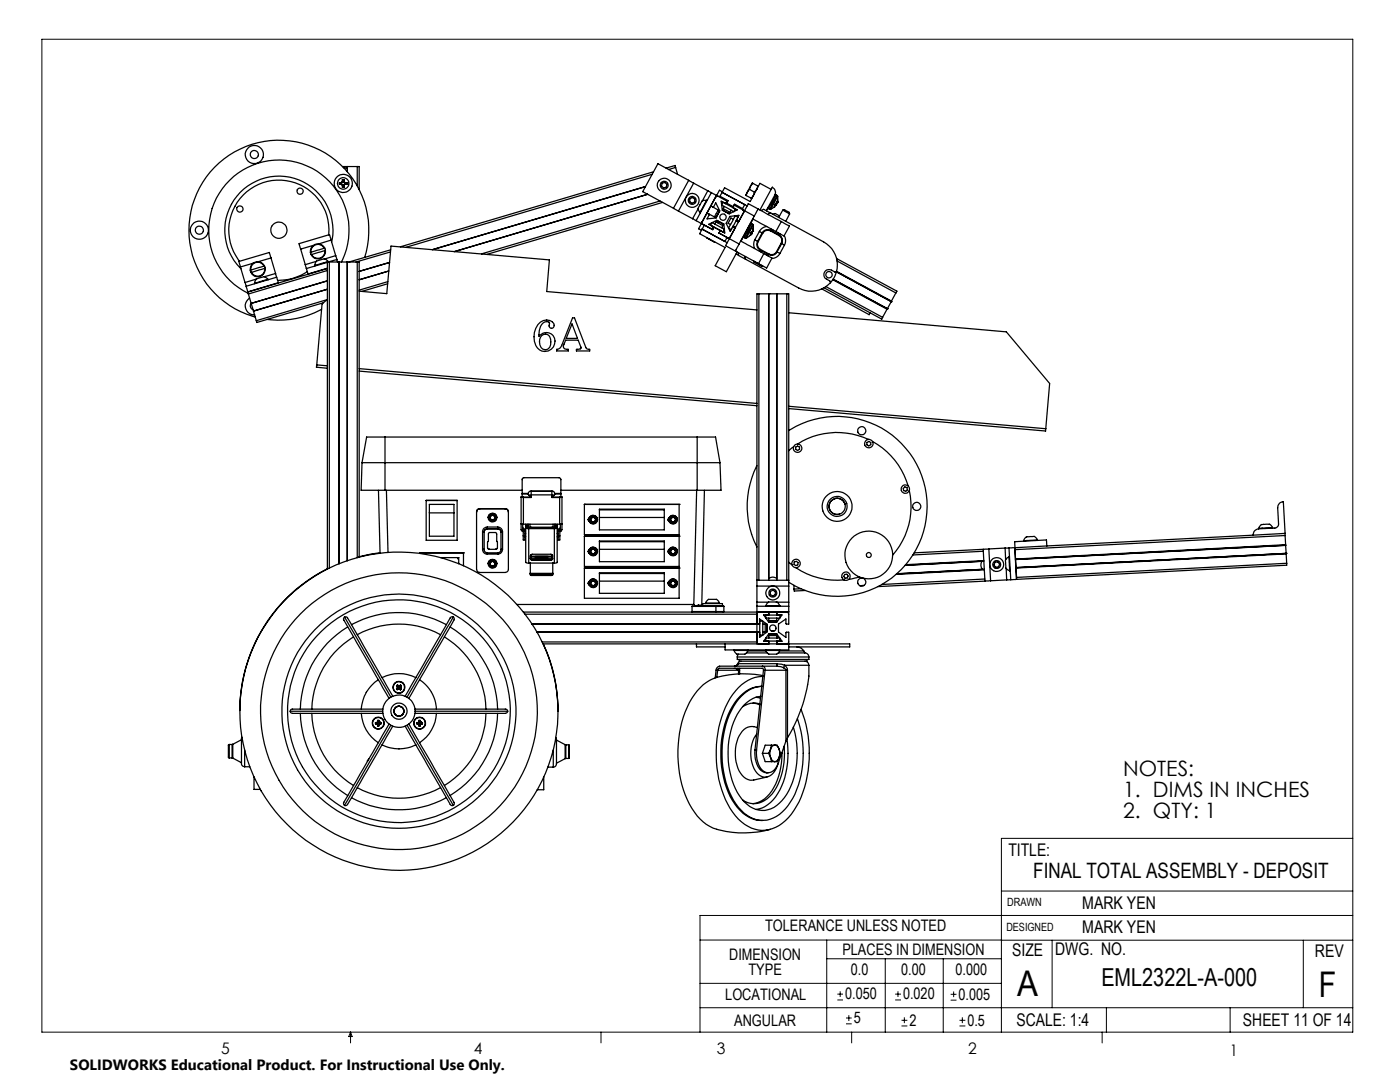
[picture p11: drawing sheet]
<svg xmlns="http://www.w3.org/2000/svg" width="279mm" height="216mm" viewBox="0 0 279 216" stroke-linecap="round" stroke-linejoin="round" font-family="sans-serif">
<g fill="none" stroke="#000" stroke-width=".2">
<path d="M8.4 7.8h261.6v198.2h-261.6zM199.8 177.8h70.2M270 167.3h-70.2v38.7M139.7 187.6h60.2M139.7 196.2h60.1M165 187.6v18.4M165 191.3h34.8M167.1 199.5h1.1M167.1 198.4h1.1M167.7 197.8v1.1M176.7 191.3v14.7M178.6 199.5h1.2"/>
<path d="M178.6 198.4h1.2M179.2 197.8v1.1M188.2 191.3v14.7M189.7 199.6h1.2M189.7 198.4h1.2M190.3 197.8v1.2M199.8 187.6h70.2M210 187.6v13.5M260.1 187.6v13.5M270 182.7h-130.3v23.3M70 206v2.1M70 206l.3 .8h-.7z"/>
<path d="M119.9 206v2.1M139.7 201.1h130.3M168.8 204.3h1.2M168.8 203.1h1.2M169.4 202.6v1.1M170 206v2.1M179.9 204.7h1.2M179.9 203.6h1.2M180.5 203v1.2M191.5 204.7h1.2M191.5 203.6h1.2M192.1 203v1.2"/>
<path d="M220 206v2.1M220.8 201.1v4.9M245.5 201.1v4.9"/>
</g>
<g fill="none" stroke="#000" stroke-width=".25">
<path d="M67.8 36.4v.4M67.8 36.8h.1M67.8 36.4h.1M67.8 36.4h.3M67.8 36.8h.3M67.8 36.4l.3 .1M68.1 36.7l.2 .1M68.1 36.8h.2M68.1 36.4v.1M68.1 36.7v.1M68.1 36.7l-.3 .1M68.3 36.4h-.2"/>
<path d="M68.3 36.8v.2M68.3 36.4h.1M68.3 36.8h.1M68.3 36.8l.1 .2M68.3 36.4l-.2 .1M68.3 35.8h.4v.4M68.3 35.8l.4 .1-.1 .3M68.3 35.8v.4M68.3 37h.1M68.3 36.2v.2M68.3 36.2h.1M68.4 36.2l-.1 .2"/>
<path d="M68.4 37l-.1 .4M68.4 33.2h2.9M68.5 33.4l.8 .3M68.6 37l.1 .3-.4 .1M68.6 37h.1M68.6 36.2h.1M68.6 36.2l.1 .2M68.7 37v.4h-.4M68.7 36.2l.1 .2M68.7 36.8l-.1 .2M68.7 36.4l.2 .1M68.7 36.8h.1"/>
<path d="M68.8 36.8l-.1 .2M68.8 36.4h.2M68.8 36.4h-.1M68.9 36.7l.1 .1M68.9 36.7l.4 .1M68.9 36.7l-.2 .1M69 36.4h.3M69 36.8h.3M69 36.8h-.2M69 36.4l-.1 .1M69.3 36.4v.4M69.3 36.8h.1"/>
<path d="M69.3 36.4h.1M69.3 36.4l-.4 .1M69.3 33.2v1.1M71.3 33.2h.4v4.6M71.3 33.2v3.9M128.8 37.2l-42.5 12.6M128.8 37.3l-42.4 12.5M129.3 38.8l-38.6 11.4M130.1 34.8l-49.1 14.6M130.4 34.3l-50.5 14.9M132.2 36.5l.5-.1 .4 .4-.1 .6-.6 .1-.4-.4zM134.8 33.4l-.1-.4-1.8 .5"/>
<path d="M134.8 33.4l.4 1.4M134.8 33.4l-1.4 .4M137.4 36l1 .5M137.4 36l-6.1-3.3-3 5.5 6.1 3.4M137.4 36l-3 5.6M137.7 39.7l.5-.3 .4 .3v.6l-.5 .3-.4-.3zM138.4 36.5l-3 5.6M138.4 36.5l2.9 1.6M141 40h-.2a.95 .95 0 0 0-1.1 .9 1.09 1.09 0 0 0 0 1.5M141 40l-1.3 2.4M141 40h.1M141.3 38.1l.7 .4"/>
<path d="M141.3 38.1l-1.1 2M142 38.5l1 .5M142 38.5l-3.1 5.5M143 39l-3.1 5.6M143 39h.1M143 39l-.2 .4 .3-.2h.3M143 39l.4 .2M143.4 39.2l1.7 .9M144.1 38.4l-.4 .8 1.6 .8-.3 .5 1.3 .7M144.1 38.4l5 2.7M144.2 38.3l-.6-.3-.6 1M148.9 39l1 .5"/>
<path d="M149.2 38.3l-.3 .7M149.2 38.3l-.4 .6 .1 .1M149.6 37.8l-.4 .5M149.6 37.8l1 .5M149.8 37.1l-.6 1.2M149.8 37.1l-.2 .7M149.9 39.5l.1 .1M150.2 36.6l-.4 .5M150.2 36.6l-.1-.1-.3 .6M150.2 36.6l1 .5M150.6 38.3l-.2 .7-.5 .5M151.2 37.1l-.1 .6-.5 .6"/>
<path d="M151.2 37.1l.1 .1M153.9 37.8l-2.2-1.2-2 3.6-5.1-2.7-.5 .9M154.9 38.9l-.3 .1M154.9 38.9l-1.5 2.7M154.9 38.9l.2 .1M155.1 39l.1 .2M155.1 39l-1.5 2.8M155.2 39.2v.7M155.2 39.9l-.1 .4M155.2 39.9h.1M155.2 39.2l-1.4 2.6M48 53.3l.9 3.1"/>
<path d="M48.9 56.4l.2 .7M49.1 57.1l.4 1.1M49.5 58.3l.1 .4M49.5 58.2v.1M49.6 58.7l1 3.4M49.8 59.5a1.81 1.81 0 0 0-.8 2.1 1.81 1.81 0 0 0 1.8 1.2M50 53.9l.1 .5M50.1 53.9h-.1M50.2 54.3l-.1 .1M50.5 52.5l-2.5 .8M50.8 56.5v.1M51.1 55.7l-2.2 .7"/>
<path d="M52.7 53.1l-2.6 .8M52.7 53.1a1.4 1.4 0 0 0-1.6-.7 1.4 1.4 0 0 0-1 1.5M52.8 53.1a1.49 1.49 0 0 0-1.8-.8 1.49 1.49 0 0 0-1 1.6M52.8 53.1h-.1M52.8 53.1l.1 .4M52.8 53.6a1.4 1.4 0 0 1-1 1.5 1.4 1.4 0 0 1-1.6-.8M52.8 53.6l-2.6 .7M52.9 53.5a1.49 1.49 0 0 1-1 1.7 1.49 1.49 0 0 1-1.8-.8M52.9 53.5l-.1 .1M53.5 55.7l-.2-.1a.99 .99 0 0 0-1.4-.2 1.09 1.09 0 0 0-1.1 1.1M53.5 55.7l-2.7 .8M53.5 55.7v.1"/>
<path d="M54.1 51.5l-.3-1.1-6.1 1.8 .3 1.1M54.1 51.5l.9 3.1M54.1 51.5l-2.5 .7M55 54.6l.2 .7M55 54.6l-2.2 .6M55.2 55.3l.4 1.1M55.2 55.3l-6.1 1.8M55.6 56.4l-6.1 1.8M55.6 56.4v.1M60 49.7l.9 3.1M60.9 52.8l.2 .8M61.1 53.6l.4 1.1"/>
<path d="M61.3 54.2a9.7 9.7 0 0 1-5.9 1.7M61.5 54.7h.1M61.9 50.3h.2M61.9 50.3l.2 .5M62.2 50.8h-.1M62.5 49l-2.5 .7M62.8 53l.1 .1M63.1 52.1l-2.2 .7M64.7 49.5l-2.6 .8M64.7 49.5a1.41 1.41 0 0 0-1.7-.7 1.41 1.41 0 0 0-.9 1.5M64.8 49.5a1.51 1.51 0 0 0-1.8-.8 1.51 1.51 0 0 0-1.1 1.6M64.8 49.5h-.1"/>
<path d="M64.8 49.5l.1 .5M64.8 50a1.4 1.4 0 0 1-1 1.5 1.4 1.4 0 0 1-1.6-.7M64.8 50l-2.6 .8M64.9 50a1.51 1.51 0 0 1-1 1.6 1.51 1.51 0 0 1-1.8-.8M64.9 50h-.1M65.3 59.8l-14.1 4.2M65.3 53.6l-15.8 4.7M65.3 57.7l-14.7 4.4M65.3 56l-15.2 4.5M65.3 56.1l-15.2 4.4M65.3 59.8l-1 .8-1.1 12.2M65.3 52.4l-4.2 1.2"/>
<path d="M65.3 54l-15.7 4.7M65.3 53.5l-3.8 1.2M65.5 52.2l-.2-.2a.99 .99 0 0 0-1.3-.1 1.06 1.06 0 0 0-1.2 1.1M65.5 52.2l-2.7 .8M65.5 52.2v.1M65.6 46.9a10 10 0 0 0-12.8-10.6 10 10 0 0 0-5 15.8M65.7 52.3h-.4v61.3M65.7 52.3h5.6M65.7 52.3v61M66.1 47.9l-.3-1.1-6.1 1.8 .3 1.1M66.1 47.9l.9 3.1M66.1 47.9l-2.5 .8"/>
<path d="M66.2 48.3a10.8 10.8 0 0 0-13.6-12.7 10.8 10.8 0 0 0-4.5 18M67 51l.2 .8M67 51l-2.2 .7M67.2 51.8l.2 .5M67.2 51.8l-1.8 .5M67.7 52.3v60.2M68.1 52.3a14 14 0 0 0-6.2-18.9 14 14 0 0 0-18.8 6.3 14 14 0 0 0 6.4 18.8M69.3 52.3v59.6M71.3 52.3h.4v58.9M71.3 52.3v59M71.7 58.1l5.5 .5 .8-9.5 31.6 2.8-.5 6.3 42 3.6M72.8 51.4a18 18 0 0 0-11.9-22.7 18 18 0 0 0-22.5 12.3 18 18 0 0 0 12.5 22.3"/>
<path d="M77.4 56.6l-5.2 1.5M77.4 56.2l-5.7 1.7M77.6 54.1l-5.9 1.7M77.8 52.4l-6.1 1.8 6.1-1.8M77.9 50.3l-6.9 2M78 49.8l-8.4 2.5M131.7 40.1l-35.6 10.6M132.2 40.4l-35 10.4M134.4 41.6l1 .5M135.4 42.1l2.8 1.5M138.2 43.6l.7 .4M138.9 44l1 .6"/>
<path d="M139.3 41.6l-1.1 2M139.7 42.4l.1 .1M139.9 44.6h.1M140 44.6l.2-.4-.1 .4 .2 .2M140 44.6l.3 .2M140 44.6l-.6 1 .6 .4M140.1 45.7l-.5 .9 5.1 2.8-2 3.6 2.3 1.2 2.1-3.9M140.1 45.7l5 2.7M140.1 45.7l.5-.8 1.6 .9M140.3 44.8l1.8 .9M141 47.4l1.6 .9M141.1 42.5l1.5 .8"/>
<path d="M141.9 41.1l1.4 .8M141.9 41l.5 .3 .4-.8 .9 1.6-.8 1.4-1.8 .2 .5-.9-.5-.3-.1 .1M142.1 45.7l.2-.5-.9-.4 1.7-.8 1.4 .7 .1 1.8-.9-.4M142.1 45.7l.1 .1M142.1 44.4l2.4 1.3-.2 .6-2.4-1.3 .2-.6M142.2 45.8l.3-.5 1.3 .7M142.3 45.2l-.2 .5M142.9 44.3l1.4 .7M142.9 44.3l.3-.2 1.1 .6v.3M142.9 44.3l-.3 .4M143.3 41.9l-.7 1.4M143.3 41.9l.2 .4-.5 1h-.4"/>
<path d="M143.5 46.5h.1M143.5 46.5l1.6 .9-.4 .8M143.5 46.5l1.7 .9M143.7 46h.1M143.7 46.1l-.2 .4M143.8 46l-.1 .1M144 40.9l.3-.5 2.5 1.3-.4 .5-2.4-1.3M144.3 45l-.3 .5M144.3 41.6l1.4 .8M144.3 41.6v.4l1.1 .6 .3-.2M144.5 41.2l-.2 .4M145.1 40.1l-.3 .5-.9-.5 .2 1.8 1.4 .8 1.6-.8-.8-.5 .2-.5"/>
<path d="M145.1 40.1l-.3 .5M145.1 40.1l.1 .1M145.2 47.4l.4 .2M145.6 47.6l-.8 1.4 2 1.1M145.6 47.6l1.9 1.1M145.7 43.2l1.8-.2-1.8 3.2-.8-1.6zM145.9 41.9l-.2 .5M146.2 45.4l.1-.1 .4 .2-1 1.9h-.5M146.3 45.2l.5 .2M146.3 45.1l.5 .3M146.3 41.2l-.1 .2M146.4 43.8l-.6-.3-.5 1.1 .5 .2"/>
<path d="M146.5 40.9h.1M146.5 40.9l1.7 1M146.8 50.1l4.6 2.5M146.9 50.7l.5 .2M146.9 44.1l.5 .2M147 43.9h.1M147 43.8l.1 .1M147.3 43.4l-.6-.3-1.3 2.4 .5 .3M147.3 50.4l.1 .6 1.4 .8M147.5 48.7l-.7 1.4M148.2 41.9l.2 .1v.4l-.9 1.7-.4-.2M148.2 41.9l.4 .2"/>
<path d="M148.4 47.1l.1 .3M148.5 47.4l.2 .1M148.6 42.1l1.9 1M148.6 42.1l-3 5.5M148.6 40.8l-.4 .8-1.6-.9-.3 .5M148.7 47.5h.2M148.8 51.2l-.1 .3 .1 .3M148.8 51.8l10.6 5.7a5.2 5.2 0 0 0 6.3-1.1M149.8 46.8l-.9 .7M149.8 46.8h.1M149.8 46.6l.1 .1M149.8 46.6h.1"/>
<path d="M149.9 46.7h.1M149.9 46.7l-.1 .1M149.9 46.4l-.1 .3h.1M149.9 46.4l.1 .1M149.9 46.6v.1M149.9 46.6h.1M150 46.5l-.1 .1M150 46.5h.1M150 46.4v.1M150 44.7h-.3M150 44.7l-1.5 2.7M150 44.7l.2 .1"/>
<path d="M150.2 46.1v.1M150.2 46.1h.1M150.2 46.1l-.3 .3M150.2 44.8l.1 .1M150.2 44.8l-1.5 2.7M150.2 46h.1M150.2 46v.1M150.2 46l.1-.4-.1 .5M150.3 44.9v.9M150.3 44.9l-1.4 2.6M150.4 52.1l.3 .4 1.3 .6h.2M150.4 52.1l1.8 1"/>
<path d="M150.5 52.1h-.1M150.5 43.1l-3 5.6M150.6 47.8l.6 .4M150.6 47.8l-.2 .8 .2 1M151.2 48.2a1.29 1.29 0 0 0 .5 1.7M151.2 48.2h.1M151.3 48.2a1.13 1.13 0 0 0 .5 1.6M151.4 41.7l-.9 1.4M151.4 41.7l-2.1-1.1-.7 1.5M151.4 41.7l4.5 2.5M151.4 58.6h-.3v57.2M151.4 58.6h5.6"/>
<path d="M151.4 58.6v57.2M151.6 46.2l.5 .3M151.6 46.2l-1 1.6M151.7 41.9l2.4-4.5a1.18 1.18 0 0 1 .5 1.5l-1.6 3.2M151.7 49.9l-.1 .2M151.7 49.9l1.7 .9M151.8 49.8l-.1 .1M151.8 49.8l1.6 .9M151.8 42l.6-.2 1.4 .7M152 50.1l-.1 .2M152.1 46.5h.1M152.1 46.5l-.9 1.7"/>
<path d="M152.2 53v.1M152.2 46.5l-.9 1.7M152.4 50.6l1.7 .9-1.1 2-1.6-.9M152.4 50.6l-1 2M153 45.2l-1 .4-.4 .6M153.1 50.6l-.2 .3M153.3 41.4l.1 .2M153.4 50.8l-.2 .2M153.4 41.6l.2 .2M153.4 50.7v.1M153.4 58.6h.1M153.4 58.6v57.2"/>
<path d="M153.6 41.8h.2M153.8 46.1a1.19 1.19 0 0 0-1.6 .4M153.8 46.1l1.6 .9M153.8 46v.1M153.8 46a1.26 1.26 0 0 0-1.7 .5M153.8 46l1.7 .9M153.8 42.5h-.3l-.2 .3M153.8 42.5l10.6 5.8a5.2 5.2 0 0 1 2.5 5.9M154 45.7l-.2 .3M154.2 42.8a.79 .79 0 0 1 1.1 .1l.3 .2M154.3 45.9l-.2 .2M154.4 41.4l-.6 .4"/>
<path d="M154.4 41.4h.1M154.7 40.8l.1 .1zM154.7 40.7l.1 .1M154.8 40.7v.1M154.8 40.9h.1M154.8 40.9l-.4 .5M154.8 46.2l-4.5-2.5-1.1 1.9-1.3 2.5 4.5 2.5M154.8 40.8v.1M154.8 40.8h.1M154.9 40.6h.1M154.9 40.6l-.2 .3h.1M155 50.2a1.11 1.11 0 0 1-1.6 .5"/>
<path d="M155 50.2l.1 .1M155 58.6l-.1 56.8a1.37 1.37 0 0 0-1.5 0M155 40.4h.1M155 58.6v57.2M155.1 40.3h.1M155.1 40.3l-.2 .3M155.1 50.3a1.21 1.21 0 0 1-1.7 .5M155.1 50.3l.5 .3M155.1 40.3l-.1 .1M155.3 46.5l-.1 .2M155.4 47a1.11 1.11 0 0 1 .5 1.5M155.5 46.9l-.1 .1"/>
<path d="M155.5 46.9a1.27 1.27 0 0 1 .5 1.7M155.6 46.6l-.1 .3M155.6 50.6l-.7 .8-.9 .2M155.9 48.5l.1 .1M155.9 48.5l-.9 1.7M155.9 44.2l1.7 .9-1.1 2-1.7-.9M155.9 44.2l-1.1 2M156 48.6l.6 .3M156 48.6l-.9 1.7M156.2 41.9l1.4 .8M156.2 41.9l.3-.1 .9 .5 .2 .4M156.2 41.9l-.8 1.5"/>
<path d="M156.5 47l.3 .8-.2 1.1M156.6 48.9l-1 1.7M157 58.6h.4v57.2M157 58.6v57.2M157.6 42.7l-.8 1.5M164 57.6l9.5 5.2 .1-.4M164.5 57.4l11.5 6.3 .1-.4M164.8 57.2l11.3 6.1M166.2 55.8l10.8 5.9M166.3 55.7l10.8 5.9M166.9 51.6l12.1 6.5-.2 .4M166.9 54.2l-.2 .1a1.39 1.39 0 0 0-2.2 0 1.02 1.02 0 0 0 .5 1.4l.6 .4 .1 .3"/>
<path d="M166.9 54.2a5 5 0 0 1-1.2 2.2M166.9 54.2l11 6M167 54.2l10.9 5.9M167 52.1l11.8 6.4M178.8 58.5l-.9 1.6M50.1 60.5l-.1 .1a.86 .86 0 0 0 .5 1.2M50.1 60.5h.1M50.6 62.1l.6 1.9M50.6 62.1h.1M63.2 72.8l-.1 .5 2.2 .2M63.2 72.8l2.1 .2M64.2 61.7a18 18 0 0 1-10.8 2"/>
<path d="M64.5 60.4l-13.2 3.9-.1-.3M71.7 74l79.4 7M71.7 73.6l79.4 6.9M107.4 64.8a1.97 1.97 0 0 1 3.1-.2 .62 .62 0 0 1-.4 .9 .66 .66 0 0 1-.4-1 .9 .9 0 0 0-.9-.4 .9 .9 0 0 0-.7 .7 3.9 3.9 0 0 0-.5 2.3 1.79 1.79 0 0 1 2.5-.4 1.79 1.79 0 0 1 .4 2.5 2.08 2.08 0 0 1-2.4 .9 2.08 2.08 0 0 1-1.5-2 4.2 4.2 0 0 1 .8-3.3zM108.1 67a1.14 1.14 0 0 1 1.4-.1 1.14 1.14 0 0 1 .4 1.3 1.14 1.14 0 0 1-.8 1.5 1.14 1.14 0 0 1-1.4-.9 1.85 1.85 0 0 1 .4-1.8zM114.2 64.6l1.1 2.9h-2.3zM114.3 63.4h.4l2.2 5.9a.67 .67 0 0 0 .8 .4v.3h-2.7v-.3l.8-.1 .2-.2-.6-1.5h-2.5l-.3 .8a.66 .66 0 0 0 .1 .9l.7 .1v.3h-2.3v-.3a1.08 1.08 0 0 0 1-.8zM157.4 62.4l43.4 3.8 8.7 10.3-.8 9M177 61.7l-.9 1.6M177.1 61.6l-.1 .1M177.1 61.6h.1M177.9 60.2h.1"/>
<path d="M177.9 60.2l-.8 1.4M177.9 60.1v.1M72.2 92.3l-.1 5.5h4.7M72.2 92.3h71.5M75.5 97.8l.3 12.6M76.8 87.2h-3.6l-1 5.1M76.8 87.2v10.6M76.8 97.8h27.4M76.8 87.2h62.3M77.1 97.8l.3 12.4M85.1 99.8h6.1v8h-6.1zM85.1 99.9h6.1"/>
<path d="M104 99.2l.5 .1M104 99.2v6.5l.1 .2 .3 .1M104 99.2h.3M104.2 98.5v.1M104.2 98.5v-2.9l.4-.3 7.1 .1 .2 .2v2.9M104.2 98.5h1.2M104.2 98.6h1.2M104.2 98.6v.6M104.3 99.2h1.7M104.3 99.2h.1M104.5 99.3v5.3M105.4 98.5l.2 .3 .3 .1"/>
<path d="M105.4 98.6l.2 .3 .3 .1M105.4 98.5l.4-.5h4.6l.3 .5M105.4 98.5v.1M105.9 98.9v.1M105.9 99h.1M105.9 98.9h.1M106 98.7v-.7h4.1v.7M106 98.7h4.1M106 98.7v.6h-1.5M110.1 99.2h1.7M110.1 98.7v.6h1.6M110.1 99h.1"/>
<path d="M110.1 98.9h.1M110.2 98.9v.1M110.7 98.5l-.1 .2-.4 .2M110.7 98.6l-.2 .3-.3 .1M110.7 98.5h1.2M110.7 98.6h1.2M110.7 98.5v.1M111.7 99.3v5.3M111.8 99.2h.3M111.8 99.2h.1M111.9 98.5v.1M111.9 97.8h27.2"/>
<path d="M111.9 98.6v.6M112.1 99.2l-.4 .1M112.1 99.2v6.5l-.1 .3h-.3M139 97.8l-.5 22.8M139.1 87.2h3.7l.9 5.1M139.1 87.2v10.6M140.6 97.8l-.5 23M143.7 92.3l.2 5.5h-4.8M151.1 92.9a17.8 17.8 0 0 0 0 16.2M157.4 85.9a18 18 0 0 1 27.6 15.1 18 18 0 0 1-27.6 15.2M157.4 81.5l51.3 4.5v-.5M157.4 81.1l51.3 4.4"/>
<path d="M158.4 89.1l-1 .8M158.8 89.2l.4-.2 .4 .2v.4l-.4 .3-.4-.2zM173 88.3l.4-.2 .4 .2v.4l-.4 .3-.4-.2zM173.3 87.7a14.7 14.7 0 0 0-14.1 .9M174.1 88.1a14.9 14.9 0 0 1 7.2 8.9M180.3 97.5l.3-.3 .4 .1 .1 .5-.3 .2-.5-.1zM181.5 97.9a14.6 14.6 0 0 1-3.3 12.9M65.3 113.5a31.8 31.8 0 0 0-17.4 28.3M75.8 110.3l-4.1 .8M83.7 110.3h.1M83.7 110.3h8.8M83.7 110.3v.1"/>
<path d="M85.7 102.3v4.7h4.9v-4.7M85.7 102.3v-1.7h4.9v1.7M85.7 102.3h4.9M88 111.3h3.5M91.5 111.3v1.2M91.5 111.3l-.2 .2M92.5 110.3h.1M92.5 110.3v2.6M95.7 101.5a.6 .6 0 0 0-.6 .6v11.5a.66 .66 0 0 0 .6 .6h5.1a.66 .66 0 0 0 .7-.6v-11.5a.6 .6 0 0 0-.7-.6M95.7 101.5a.6 .6 0 0 0-.6 .7M95.7 101.5h5.1M95.7 101.5h.1"/>
<path d="M96.3 106.1h.3M96.3 109.6h.3M96.3 109.6a.91 .91 0 0 0 1 1M96.3 106.1v3.5M96.6 106.1v3.6a.66 .66 0 0 0 .7 .6M97.3 105.6a.6 .6 0 0 0-.7 .6M97.3 105.5a.66 .66 0 0 0-.7 .6M97.3 105.2v.3M97.3 105.2a.91 .91 0 0 0-1 .9M97.3 110.3v.3M97.3 105.2h2M97.3 105.5h2"/>
<path d="M97.3 105.5v.1M97.3 110.3h2M97.3 105.6h2M97.3 110.6h2M97.4 103.3a.86 .86 0 0 1 .9-.9 .86 .86 0 0 1 .9 .9M97.4 112.5a.86 .86 0 0 1 .9-.9 .86 .86 0 0 1 .9 .9M97.4 103.3h.1M97.6 109.6l-.3-.2v-1.2l.2-.2v-1.5l.1-.2h1.3l.2 .1 .2 3-.3 .2M97.6 109.6h1.4M97.6 109.5v.1M97.9 103v.6M97.9 103.6l.4 .2"/>
<path d="M97.9 112.3v.4M97.9 112.7l.4 .3M97.9 103.5l.4 .3M98.3 102.8l.4 .2M98.3 102.8l-.4 .2M98.3 112l-.4 .3M98.3 112l.4 .3M98.3 103.8h.1M98.3 113h.1M98.7 103v.6M98.7 103.6l-.4 .2M98.7 112.3v.4"/>
<path d="M98.7 112.7l-.4 .3M98.7 103.5l-.4 .3M99 109.5v.1M99.2 103.3h.1M99.3 105.6a.6 .6 0 0 1 .7 .6M99.3 105.5a.66 .66 0 0 1 .7 .6M99.3 105.2a.96 .96 0 0 1 1 .9M99.3 105.2v.3M99.3 110.3v.3M99.3 105.5v.1M100 106.1v3.6a.66 .66 0 0 1-.7 .6M100 106.1h.3"/>
<path d="M100 109.6h.3M100.3 109.6a.96 .96 0 0 1-1 1M100.3 106.1v3.5M100.8 101.5a.6 .6 0 0 1 .7 .7M100.8 101.5h.1M104 104.5l.5 .1M104.3 104.6l.1 1.1M104.3 105.4h.1M104.4 105.7h.1M104.4 105.4v.3M104.4 105.4h.1M104.4 105.7l.3 .3"/>
<path d="M104.4 106h.1M104.4 105.4l.3 .3v1.2M104.4 106.9v.8h.3v-.8M104.4 106.9h.3M104.4 106v.9M104.5 104.6h7.2M104.7 106.5h.2M104.7 107.1h.2M104.9 105.3l.6 .2M104.9 105v7.2l.6 .2M104.9 104.6v.4M104.9 105.2h.3"/>
<path d="M104.9 105h.3M105.2 105l.1 .4h5.5l.1-.4M105.2 104.6v.4M105.2 105.2h.2M105.4 104.6v.8M105.5 105.5h5.1M105.5 112.4h5.1M105.5 105.5v6.9M105.8 104.6v.8M105.8 105.2h4.6M105.8 112.4v2.3l.4 .1M105.8 111.3l.2 .4h.2"/>
<path d="M106 111.1h4.1M106 111v.4h1h3h.1v-.4M106 110.7v.3M106 105.2v.2M106 111h4.1M106.2 114.6l-.4-.2h4.5l-.4 .2M106.2 114.6v.2M106.2 114.6h3.7M106.2 114.8h3.7M106.2 111.8l-.3-.1-.1-.3 .1-.6 .3-.2h3.8l.3 .2v.8l-.4 .2M106.2 111.8h3.7M106.2 111.7v.1"/>
<path d="M106.2 111.7h3.7M106.7 111.1h2.7zM109.9 111.7v.1M109.9 114.6v.2M110.1 110.7v.3M110.1 105.2v.2M110.3 111.3l-.2 .4h-.2M110.3 112.4v2.3l-.4 .1M110.4 104.6v.8M110.6 105.5v6.9M110.7 104.6v.8M110.7 105.2h.2"/>
<path d="M110.9 104.6v.4M110.9 105.2h.3M110.9 105h.3M111.2 105.3l-.6 .2M111.2 105v7.3l-.6 .1M111.2 104.6v.4M111.2 106.5h.2M111.2 107.1h.2M111.4 106.9v.8h.3v-.8M111.4 106.9h.3M111.7 106h.1M111.7 105.7l-.3 .3"/>
<path d="M111.7 105.4l-.3 .3v1.2M111.7 105.7h.1M111.7 105.4v.3M111.7 106v.9M111.7 105.4h.1M111.8 105.4v.3M111.8 104.6v1.1M111.8 105.4h.1M112.1 104.5l-.4 .1M116.6 100.6h.1M116.6 113.3h.1M116.6 107h.1"/>
<path d="M116.6 100.6h18.9M116.6 100.6v6.1h18.9v-6.1M116.6 107v6h18.9v-6M116.6 113.3v6.1h18.9v-6.1M116.6 107h18.9M116.6 113.3h18.9M117.4 103.7h.1M117.4 103.7l.2 .4M117.4 103.6l.2 .4M117.4 116.3l.2 .5zM117.4 110h.1M117.4 110l.2 .4"/>
<path d="M117.5 110.1a.86 .86 0 0 1 .9-.9 .86 .86 0 0 1 .8 .9M117.5 103.7a.86 .86 0 0 1 .9-.9 .86 .86 0 0 1 .8 .9M117.5 116.4a.86 .86 0 0 1 .9-.9 .86 .86 0 0 1 .8 .9M117.5 116.4h.1M117.7 103.3l-.3 .4M117.7 116l-.3 .3M117.7 109.6l-.3 .4M117.9 109.8v.5M117.9 110.3l.5 .3M117.9 110.3l.2 .2 .3 .1M117.9 103.5v.5M117.9 104l.5 .2"/>
<path d="M117.9 116.1v.6M117.9 116.7l.5 .2M117.9 116.6l.5 .3M118.4 109.5l-.5 .3M118.4 109.5l.4 .3M118.4 110.6h.1M118.4 103.2l-.5 .3M118.4 103.2l.4 .3M118.4 115.9l-.5 .2M118.4 115.9l.4 .2M118.4 116.9h.1M118.4 104.2h.1"/>
<path d="M118.8 109.8v.5M118.8 110.3l-.4 .3M118.8 103.5v.5M118.8 104l-.4 .2M118.8 116.1v.6M118.8 116.7l-.4 .2M118.8 116.6l-.4 .3M119.2 116.4h.1M119.6 103.3v2.4h13v-2.4M119.6 116v2.4h13v-2.4M119.6 109.6v2.5h13v-2.5M119.6 103.3v-1.7h13v1.7"/>
<path d="M119.6 109.6v-1.7h13v1.7M119.6 116v-1.7h13v1.7M119.6 101.7h13M119.6 103.3h13M119.6 109.6h13M119.6 114.4h13M119.6 116h13M119.6 108.1h13M133.3 103.7l.2 .4M133.3 103.7h.1M133.3 103.6l.2 .4M133.3 116.3l.2 .5z"/>
<path d="M133.3 110l.2 .4M133.3 110h.1M133.5 110.1a.86 .86 0 0 1 .8-.9 .86 .86 0 0 1 .9 .9M133.5 103.7a.86 .86 0 0 1 .8-.9 .86 .86 0 0 1 .9 .9M133.5 116.4a.86 .86 0 0 1 .8-.9 .86 .86 0 0 1 .9 .9M133.5 116.4h.1M133.6 103.3l-.3 .4M133.6 116l-.3 .3M133.6 109.6l-.3 .4M133.9 109.8v.5M133.9 110.3l.4 .3M133.9 110.3l.2 .2 .2 .1"/>
<path d="M133.9 103.5v.5M133.9 104l.4 .2M133.9 116.1v.6M133.9 116.7l.4 .2M133.9 116.6l.4 .3M134.3 109.5l-.4 .3M134.3 109.5l.5 .3M134.3 110.6h.1M134.3 103.2l-.4 .3M134.3 103.2l.5 .3M134.3 115.9l-.4 .2M134.3 115.9l.5 .2"/>
<path d="M134.3 116.9h.1M134.3 104.2h.1M134.8 109.8v.5M134.8 110.3l-.5 .3M134.8 103.5v.5M134.8 104l-.5 .2M134.8 116.1v.6M134.8 116.7l-.5 .2M134.8 116.6l-.5 .3M135.2 116.4h.1M135.5 100.6h.1M135.5 113.3h.1"/>
<path d="M135.5 107h.1M151.1 115.8v1.1M151.1 116.9v3.3M151.1 116.9h6.3M151.1 115.8h6.3M153.7 118l.5-.2 .5 .2v.6l-.5 .3-.5-.3zM157.4 112.2l.7 .5M157.4 115.8v1.1M157.4 116.9v3.3M158.4 116.8l.1 .7M158.5 117.5v.4l2.2-.1M158.5 112.1l.4-.1 .4 .3-.1 .4-.4 .2-.3-.3z"/>
<path d="M158.8 113.3a14.9 14.9 0 0 0 9.7 2.4M159.8 117.5h-1.3M168.6 114.6h.4l.3 .3-.2 .4-.5 .1-.2-.4zM168.6 100.5a1.63 1.63 0 0 0-2-1 1.63 1.63 0 0 0-1.1 2 1.63 1.63 0 0 0 2.1 1.1M171.5 115.1l-2.1 .5M172.4 116.8l-.8 .1M196 112l-.1 .1a1.43 1.43 0 0 0 .1 1.5M196.2 109.6l.4 6.4M196.2 109.6l-13.7 .7M196.3 110l-14.1 .7M196.3 111.9l-15.5 .8M196.4 112l-15.8 .8"/>
<path d="M196.4 113.6l-17.4 .9M196.4 113.7l-17.6 .9M196.5 115.5l-20.5 1.1M196.6 116l-21.4 1.1M197.3 109.5l-1.1 .1M197.3 109.5l.4 6.4M197.7 115.9l-1.1 .1M198.6 112.1h.6l.3 .5-.3 .5-.6 .1-.2-.5zM200.6 109.4l-3.3 .1M200.6 109.4l.1 2.3M200.8 113.4l.1 2.3M200.9 115.7l-3.2 .2"/>
<path d="M201.4 111.1l-.4 .2a1.01 1.01 0 0 0-.3 1.2v.3a.98 .98 0 0 0 .8 1.1M201.4 111.1l.1 2.8M201.4 109.3l-.8 .1M201.4 111.1h.1M201.4 109.3l.3 6.4M201.6 113.9h-.1M201.7 115.7h-.8M202.5 109.3h-1.1M202.5 109.3l.3 6.3M202.5 109.3h.1M202.6 109.3v.4M202.6 109.7l.1 1.8"/>
<path d="M202.7 111.5v.1M202.7 111.6v.1M202.7 111.7l.1 1.5M202.8 113.3h.1M202.8 113.3l.1 1.9M202.8 113.2v.1M202.8 115.6l-1.1 .1M202.8 115.6h.1M202.9 115.2v.4M204.3 107.9v.1M207 107.7l-.1-.2a1.02 1.02 0 0 0-1.3-.4 1.08 1.08 0 0 0-1.3 .8M207 107.7l-2.7 .2"/>
<path d="M207 107.7v.1M208.9 108.9l-.1-1.2-6.3 .4 .1 1.2M250.1 106.8l-47.5 2.5M250.1 106.8h.1M251.2 105.5a1.15 1.15 0 0 0-1.1 1.3M251.2 105.4v.1M254 105.3l-.2-.3a1.05 1.05 0 0 0-1.4-.4 .96 .96 0 0 0-1.2 .8M254 105.3l-2.8 .1M254 105.3v.1M256.1 100.1a1.15 1.15 0 0 0-1.1 1.2l.2 3.2a.85 .85 0 0 1-.8 .9l-3.2 .1M256.1 100.1h.1M256.1 100.1l.4 6.3"/>
<path d="M256.5 106.4v.5M256.5 106.9l-53.9 2.8M256.5 106.9l.1 1.8M256.5 106.4l-6.4 .4M256.6 108.7v.1M256.6 108.8l-53.9 2.8M256.6 108.7l-53.9 2.8M256.6 108.8l-53.9 2.9M256.6 108.8h.1M256.6 108.8l.1 1.6M256.7 110.4v.1M256.7 110.4h.1"/>
<path d="M256.7 110.5l-53.9 2.8M256.7 110.4l-53.9 2.9M256.7 110.5l.1 1.9M256.8 112.4v.4l-53.9 2.8M256.8 112.4l-53.9 2.8M68.8 123.1h.4l.2 .2 9 15.6M68.8 123.1l-.3 .4 .1 .2 9 15.6M68.8 123.1l9.2 16M69.4 125.1a19.7 19.7 0 0 0-9.5 16.4M70.1 124.6a19.8 19.8 0 0 1 19 0M70.6 127.1a17.4 17.4 0 0 0-8.4 14.4M71.3 126.6a17.4 17.4 0 0 1 16.6 0"/>
<path d="M75.5 135.6a7.4 7.4 0 0 0-3.4 5.9M76.2 135.2a7.5 7.5 0 0 1 6.8 0M79.1 137.4l.2 .2M79.2 136.8l.1 .2M79.2 136.8l.1 .1M79.3 137.3h.1M79.3 137.3l-.2 .1M79.3 137h.1M79.3 136.7l.2 .1M79.3 136.7l-.1 .1M79.3 137l.1 .1M79.3 137.3l.1 .1"/>
<path d="M79.3 136.7l.1 .2M79.3 136.9l.1 .1M79.4 137.2l-.1 .1M79.4 137h.1M79.4 137.2h.1M79.4 137.1v.1M79.4 137.1h.1M79.4 137h-.1M79.4 137v.1M79.4 137.4h.1M79.4 137.2v.1M79.4 137.4l-.1 .2"/>
<path d="M79.4 136.9h-.1M79.4 136.9h.1M79.5 137.4l-.2 .2M79.5 137.4h.1M79.5 136.9h.1M79.5 136.8l.1 .1M79.5 136.8h.1M79.5 136.8v.1M79.6 137.4h-.1M79.6 137.4h.1M79.6 137.3v.1M79.6 137.3h.1"/>
<path d="M79.6 137.3l-.2 .1M79.6 136.9h.1M79.6 137.3l.2 .1M79.7 137.4h.1M79.7 137.4l.2 .3M79.8 136.8h.1M79.8 136.8l-.2 .1M79.8 137.4h.1M79.8 137.4h-.1M79.8 136.8v.1M79.8 136.9h-.2M79.8 136.9h.1"/>
<path d="M79.8 137.2h.1M79.8 136.9l.1 .1M79.8 137.2v.1M79.8 137.4l.1 .3M79.8 137.3h.1M79.9 137.2h.1M79.9 137.2v.1M79.9 137h.1M79.9 137.3h.1M79.9 137.3l-.1 .1M79.9 137v.1M79.9 137l-.1 .2"/>
<path d="M79.9 137.3l.2 .2M79.9 137.1v.1M79.9 137.1h.1M79.9 137.3h-.1M79.9 136.7l.2 .2M79.9 136.7l-.1 .1M79.9 136.7l-.1 .2M80.1 137.5l-.2 .2M80.1 136.9l-.2 .2M80.1 136.9l-.2 .1M83.7 135.6a7.5 7.5 0 0 1 3.4 5.9M88.7 127.1a17.5 17.5 0 0 1 8.3 14.4"/>
<path d="M89.8 125.1a19.8 19.8 0 0 1 9.5 16.4M90.5 123.1l.1 .2v.4l-9 15.6M90.5 123.1h-.4l-.2 .2-9 15.6M90.5 123.1l-9.3 16M103.2 120.6h35.3M104.5 122.1h38.4M104.8 122.6h46.3M106.2 124.5h45.4M107.2 126.1h44.4M108.2 128.1h42.9M108.4 128.5h61.2v.6h-12.2M108.4 128.5a32.3 32.3 0 0 1 3 13.5"/>
<path d="M138.1 122v.1M138.1 121h.1M138.1 121h4.8M138.1 122h4.8M138.1 121v1M138.5 120.6l.3 .4M138.8 121h.1M139 128.5v.6h5.7M139.4 120.8h.7M139.4 120.8l-.6 .2M139.4 120.8l.1 .1M139.5 120.9l-.6 .1"/>
<path d="M139.5 120.9h3.4M140.1 120.8l.1 .1M140.2 120.9v-.5h4v.5M140.8 120.3l.2-.4a.9 .9 0 0 1 1.2-.3 1.04 1.04 0 0 1 1.4 .7M140.8 120.3h2.8M140.8 120.3v.1M142.9 122v.1M142.9 120.9v.1M142.9 121h1.6M142.9 122h1.6M142.9 122.1h1.4M142.9 120.9h1.5l.1 .1"/>
<path d="M142.9 121v1M143.1 135.1a10.7 10.7 0 0 0-6.4 7 23.5 23.5 0 0 0 1.4 19.2 8.7 8.7 0 0 0 5 4.2M143.2 133.7l.3-.4h8.7l.1 .2-1.6 16.1M143.2 133.7h4.2M143.2 133.7l-.1 1.4M143.6 120.3v.1M144.5 122l-.2 .1M144.5 121v1M144.7 128.5v1.2h12.7v-1.2M146.5 129.8l.1 .3a.86 .86 0 0 0 1.1 .4 1.03 1.03 0 0 0 1.3-.3l.3-.4M146.5 129.8h2.8M146.5 129.7v.1"/>
<path d="M146.6 133.3l.5 .2M147.1 133.5l.3 .2M147.1 131.1v.5h14.3v-.5M147.1 131.1h14.3M147.2 132.6h.1M147.3 132.4h7.7M147.3 132.4l-.1 .2M147.3 133.3l-.2 .2M147.4 130.5l-.3 .6M147.4 133.7h.2M147.4 133.7v.8M147.5 131.6v.3h13.5v-.3"/>
<path d="M147.6 133.3v.4M147.6 133.7v.8M147.9 131.9a1.09 1.09 0 0 0-.9 .9l-.4 .1a.67 .67 0 0 0 .7-.5M149 130.3h4.1M149.2 129.9h3.7M149.3 129.7v.1M150.9 139.1l.9 .2M151.1 121v1.1M151.1 120.2v.8M151.1 122.1v.5M151.1 128.1v.4M151.1 124.5h.1"/>
<path d="M151.1 128.1l.1 .3 .2 .1M151.1 122.6v5.5M151.1 121h6.3M151.1 122.1h6.3M151.1 120.2h2.3M151.4 122.1l-.3 .2v.3M151.5 124.5l.1-1 1.5 1v1.6l-1.5 1.1v-1h-.1M151.8 139a6.7 6.7 0 0 0-5 4.3 17.2 17.2 0 0 0 .8 15.5 5.2 5.2 0 0 0 6.2 2.6 9.2 9.2 0 0 0 4.6-6.2 18.1 18.1 0 0 0-.1-10.1M152.2 132.9a.64 .64 0 0 1 .5 .8M152.2 123.9h-.6v2.8h.6v-2.8M152.2 126.1h.5M152.2 124.5h.5"/>
<path d="M152.3 134.8a20 20 0 0 0-9.2 .3M152.3 135a7.5 7.5 0 0 0-6.1 3.6 22.7 22.7 0 0 0-1.8 20 10.6 10.6 0 0 0 6.2 6.9 6.8 6.8 0 0 0 7.3-3 21.5 21.5 0 0 0 3.4-15.6l-.7-3.3-.8-2M152.7 133.7h4.1M152.7 133.7l-1.7 15.9M152.7 124.5v1.6M152.7 124.5l.3 .2v1.2l-.3 .2M152.8 129.8l.2 .3a.86 .86 0 0 0 1.1 .4 1.03 1.03 0 0 0 1.3-.3l.2-.4M152.8 120.9l.3-.5a.9 .9 0 0 1 1.1-.3 1.04 1.04 0 0 1 1.4 .8M152.8 123.3h2.8M152.8 123.3v-.6h2.8v.6M152.8 127.4v.5h2.8M152.8 129.8h2.8"/>
<path d="M152.8 120.9h2.8M152.8 120.9v.1M152.8 129.7v.1M152.9 127.3h2.7M152.9 127.9v.1M153.3 128l.1 .1M153.3 122.1l.1 .1M153.4 126.8h1.6M153.4 126.8l.2-.3h1.2l.2 .3M153.4 123.8h1.6M153.4 123.8l.2 .3h1.2l.2-.3M153.4 122.1v.6"/>
<path d="M153.4 123.3v.5M153.4 126.8v.5M153.4 127.9v.6M153.4 128h-1l1-1.5h1.6l1.1 1.5h-1.1M153.5 126.5v.3M154 125.9h.5M155 132.4l1.6 .4M155 132.4l.1 .5M155 122.1v.6M155 123.3v.5M155 126.8v.5M155 127.9v.6"/>
<path d="M155.1 126.5v.8M155.1 128h.1M155.1 120.2h2.3M155.1 132.9h-11.5a.87 .87 0 0 0-.7 .8l-.2 1.6M155.1 132.9l1.3 .3M155.2 128l-.2 .5M155.2 122.1l-.1 .6h1l-1.1 1.5h-1.6l-1-1.5 1-.1M155.3 130.3h5.3M155.6 129.9h4.8M155.6 120.9v.1M155.6 129.7v.1M155.6 127.4l.1 .6"/>
<path d="M156.4 133.2l.4 .5M156.6 132.8l-.2 .4M156.6 132.8l.5 .6 .1 .3M156.6 132.8h4.8M156.8 133.7h.4M156.8 133.7v14.2M157 122.1l.4 .3v2.1h-.5l-.1-1-1.4 1v1.6l1.4 1.1v-1h.6v2l-.2 .2-.2 .1M157.2 133.7v13.5M157.4 121v1.1M157.4 120.2v.8M157.4 122.1h-13.1M159 129.1a1.61 1.61 0 0 1 1.4 .8"/>
<path d="M160.4 129.9l.2 .4M160.6 130.3a.85 .85 0 0 1 .8 .8M160.6 131.9a.85 .85 0 0 1 .8 .9M161.4 132.8v2.2a30.3 30.3 0 0 1-4.2 12.2M45.8 148.6l-.2 .1v2.4l.2 .1M45.8 148.6v2.6M45.8 148.6h.5M45.8 151.2h.5M46.3 151.2l.2 .1M46.3 148.6v2.6M46.5 148.5l-.2 .1M46.5 148.5v2.8"/>
<path d="M46.5 151.3l1.7 .9M48.2 147.6l-1.7 .9M48.3 147.1l-.1 .2v4.9a.67 .67 0 0 0 .6 .8M48.8 149.6v3.4M48.8 153h1M50.7 155v2.5h1.3M57.9 141.9l.1 .3 .4 .1h18M57.9 141.9h18.5M59.9 142.3a19.7 19.7 0 0 0 9.5 16.5M62.2 142.3a17.4 17.4 0 0 0 8.4 14.4M70.1 159.2a19.8 19.8 0 0 0 19 0M71.3 157.2a17.4 17.4 0 0 0 16.6 0"/>
<path d="M72.1 142.3a7.5 7.5 0 0 0 3.4 5.9M73.6 151.4l-.3 .4M74.9 144.2h.3M74.9 144.2v.2M74.9 144.4h.3M75.2 144.2v.2M75.2 144.4h.1M75.2 144.2h.1M75.2 144.4h-.3M75.2 144.4l.1 .1M75.2 144.4h.2M75.3 144.5h.1"/>
<path d="M75.3 144.5l.1 .1M75.3 144.1h.1M75.3 144.1l-.1 .1M75.3 144.1l.1 .1M75.4 144.6v.3M75.4 144.9h.2M75.4 143.8h.2M75.4 143.8v.2M75.4 144h.1M75.4 144l-.1 .1M75.4 144.6h.1M75.4 144.1v.1"/>
<path d="M75.4 144.4v.2M75.4 144.2h-.2M75.4 144.6h.2M75.4 144h.2M75.4 144v.1M75.6 144.6h.1M75.6 144v.1M75.6 144.6v.3M75.6 144l.1 .1M75.6 144h.1M75.6 143.8v.2M75.6 144.4h.1"/>
<path d="M75.6 144.1v.1M75.6 144.4l.1 .1M75.6 144.4v.2M75.6 144.2h.2M75.7 144.5l-.1 .1M75.7 144.5h.1M75.7 144.1l.1 .1M75.7 144.1h.1M75.7 144.1h-.1M75.7 144.1l-.1 .1M75.8 144.4l-.1 .1M75.8 144.4h.1"/>
<path d="M75.8 144.4h.2M75.8 144.2h.2M75.8 144.2h.1M75.8 144.4h-.2M75.8 144.2v.2M76 144.2v.2M76 144.2h-.2M76.2 148.6a7.5 7.5 0 0 0 6.8 0M76.4 141.5h-18.2l-.2 .1-.1 .3M77.6 144.5l-9 15.6v.4l.2 .2M78 144.7l-9.2 16M78.4 144.9l-9 15.6-.4 .3-.2-.1"/>
<path d="M80.9 144.9l9 15.6 .3 .3 .3-.1M81.2 144.7l9.3 16M81.6 144.5l9 15.6 .1 .3-.2 .3M82.8 141.5h18.1h.2l.2 .4M82.8 141.9h18.5M83.2 144.2h.2M83.2 144.2v.2M83.2 144.4h.2M83.4 144.2v.2M83.4 144.4h.1M83.4 144.2h.1M83.4 144.4h-.2"/>
<path d="M83.4 144.4l.1 .1M83.5 144.4h-.1M83.5 144.4h.1M83.5 144.5h.1M83.5 144.1l-.1 .1M83.5 144.1h.1M83.5 144.1l.1 .1M83.6 144.5v.1M83.6 144.1h.1M83.6 144.4h.1M83.6 144.6v.3M83.6 144.9h.3"/>
<path d="M83.6 143.8h.3M83.6 143.8v.2M83.6 144h.1M83.6 144v.1M83.6 144.4v.1M83.6 144.4l-.1 .1M83.6 144.1v.1M83.6 144.6h.1M83.6 144.2h-.1M83.6 144.4l.1 .2M83.6 143.8l.1 .2M83.7 144.6h.1"/>
<path d="M83.7 144h.1M83.7 144l-.1 .1M83.7 144.6l-.1 .3M83.8 144.6h.1M83.8 144h.1M83.8 144l.1 .1M83.8 144.6l.1 .3M83.9 144.6v.3M83.9 144v.1M83.9 144h.1M83.9 143.8v.2M83.9 144.6h.1"/>
<path d="M83.9 144.1v.1M83.9 144.4h.1M83.9 144.4l-.1 .2M83.9 143.8l-.1 .2M83.9 144.4v.1M83.9 144.2h.1M83.9 144.5v.1M83.9 144.5h.1M83.9 144.1l.1 .1M83.9 144.1h.1M84 144.4l-.1 .1M84 144.4h.1"/>
<path d="M84 144.4h.3M84 144.2h.3M84 144.2h.1M84 144.4h-.1M84.1 144.2v.2M84.1 144.4h.2M84.3 144.2v.2M84.3 144.2h-.2M87.1 142.3a7.6 7.6 0 0 1-3.4 5.9M97 142.3a17.5 17.5 0 0 1-8.3 14.4M99.3 142.3a19.8 19.8 0 0 1-9.5 16.5M101.3 141.9l-.1 .3-.3 .1h-18.1"/>
<path d="M108.5 155v2.6h-1.3M109.3 153.1h1.1M110.4 149.6v3.5M110.9 147.1l.2 .4v4.9a.63 .63 0 0 1-.7 .7M111.1 147.7l1.7 .9M112.8 148.6h.1M112.8 148.6v2.8M112.8 151.4l-1.7 .9M112.9 151.3l-.1 .1M112.9 148.6v2.7M112.9 151.3h.6M112.9 148.6h.6"/>
<path d="M113.5 148.6l.1 .1v2.6h-.1M113.5 148.6v2.7M150.2 140.3l1.4 .4M150.7 149.6a4.8 4.8 0 0 0 1.5 4.4l1.1 .2M150.7 149.6h.3M151 146.5a6.6 6.6 0 0 0 .4 8.1 2.05 2.05 0 0 0 3.3-.8l.7-1.6M151.2 145.2a2.76 2.76 0 0 0-3.7 1.7 8 8 0 0 0 .6 7.8 2.43 2.43 0 0 0 2.3 .9l2.7-.6M151.7 140.5l-.2-.1a3.8 3.8 0 0 0-3.3 .6M152.2 150.3l.5 1.7h1.3M152.2 150.3h1.2M153.4 150.3l.4 .8M153.8 151.1l.2 .9"/>
<path d="M153.8 149.5l-.4 .8M153.8 149.5l-.2 .8 .2 .8M153.8 151.1a1.1 1.1 0 0 0 .8 .9M154 148.7h.6M154 152h.6M154 148.7h-1.3l-.5 1.6M154 148.7l-.2 .8M154.6 148.7a.99 .99 0 0 0-.8 .8M154.6 148.7a.98 .98 0 0 1 .9 .8M154.6 148.7h.5l.4 .8M155.5 151.1a1.08 1.08 0 0 1-.9 .9M155.5 149.5l.1 .8-.1 .8"/>
<path d="M155.5 151.1l-.4 .9h-.5M155.5 149.5l.2 .8-.2 .8M156.1 150.2a12.7 12.7 0 0 1-3 8.7 4.9 4.9 0 0 1-2.9 1.5M156.5 148.9a13.9 13.9 0 0 1-2.4 9.5 4.2 4.2 0 0 1-5.9 1.2M156.8 147.9l-1.5 4.4a2.19 2.19 0 0 1-2.4 1.8 3.8 3.8 0 0 1-1.9-3.9v-.6M157.1 147.5a15.7 15.7 0 0 1-2.8 12.1l-.5 .5a4.6 4.6 0 0 1-2.9 1.4M157.2 147.2l-.4 .7M159.1 143.4a20.7 20.7 0 0 1-.9 15.9 7.3 7.3 0 0 1-5.8 4.4 7 7 0 0 1-6-4 20.2 20.2 0 0 1 0-18.7 7 7 0 0 1 5.6-4.1 6.4 6.4 0 0 0-5.4 3.3 20 20 0 0 0-.9 18.7 8.8 8.8 0 0 0 5.1 4.7l1.4 .1M143.1 165.5a20.5 20.5 0 0 0 10.6 0"/>
<circle cx="50.8" cy="30.8" r="1.82"/>
<circle cx="50.8" cy="30.8" r=".81"/>
<circle cx="59.9" cy="38.1" r=".63"/>
<circle cx="68.5" cy="36.6" r="1.15"/>
<circle cx="68.5" cy="36.6" r="1.82"/>
<circle cx="132.5" cy="37" r=".8"/>
<circle cx="132.6" cy="37" r="1.38"/>
<circle cx="138.1" cy="40" r="1.39"/>
<circle cx="138.2" cy="40" r=".8"/>
<circle cx="39.8" cy="45.9" r="1.82"/>
<circle cx="39.8" cy="45.9" r=".81"/>
<circle cx="47.9" cy="41.7" r=".63"/>
<circle cx="55.7" cy="45.9" r="1.63"/>
<circle cx="144.3" cy="43.3" r=".65"/>
<circle cx="165.4" cy="54.8" r=".65"/>
<circle cx="159.2" cy="89.4" r=".84"/>
<circle cx="172" cy="85.9" r=".82"/>
<circle cx="173.4" cy="88.5" r=".84"/>
<circle cx="180.7" cy="97.6" r=".83"/>
<circle cx="98.3" cy="103.3" r=".86"/>
<circle cx="98.3" cy="112.5" r=".86"/>
<circle cx="98.3" cy="112.5" r=".75"/>
<circle cx="98.3" cy="103.3" r=".75"/>
<circle cx="118.4" cy="103.7" r=".74"/>
<circle cx="118.4" cy="103.7" r=".86"/>
<circle cx="118.4" cy="110.1" r=".86"/>
<circle cx="118.4" cy="110" r=".75"/>
<circle cx="118.4" cy="116.4" r=".75"/>
<circle cx="118.4" cy="116.4" r=".87"/>
<circle cx="134.3" cy="103.7" r=".74"/>
<circle cx="134.3" cy="110.1" r=".86"/>
<circle cx="134.3" cy="103.7" r=".86"/>
<circle cx="134.3" cy="116.4" r=".75"/>
<circle cx="134.3" cy="110" r=".75"/>
<circle cx="134.3" cy="116.4" r=".87"/>
<circle cx="154.2" cy="118.3" r=".8"/>
<circle cx="154.2" cy="118.3" r="1.39"/>
<circle cx="158.9" cy="112.4" r=".84"/>
<circle cx="167.1" cy="101.1" r="2.98"/>
<circle cx="167.1" cy="101.1" r="2"/>
<circle cx="167.1" cy="101" r="1.62"/>
<circle cx="168.8" cy="115" r=".85"/>
<circle cx="172" cy="116.1" r=".82"/>
<circle cx="173.4" cy="110.7" r="4.8"/>
<circle cx="173.4" cy="110.8" r=".49"/>
<circle cx="183" cy="101" r=".82"/>
<circle cx="198.9" cy="112.6" r=".79"/>
<circle cx="198.9" cy="112.6" r="1.39"/>
<circle cx="79.6" cy="137.1" r="1.19"/>
<circle cx="79.6" cy="137.2" r="1.12"/>
<circle cx="154.2" cy="125.3" r=".64"/>
<circle cx="75.5" cy="144.3" r="1.13"/>
<circle cx="75.5" cy="144.3" r="1.2"/>
<circle cx="79.6" cy="141.9" r="1.62"/>
<circle cx="79.6" cy="141.9" r="1"/>
<circle cx="79.6" cy="141.9" r="23.4"/>
<circle cx="79.6" cy="141.9" r="31.8"/>
<circle cx="79.6" cy="141.9" r="22.2"/>
<circle cx="79.6" cy="141.9" r=".99"/>
<circle cx="79.6" cy="141.9" r="3.2"/>
<circle cx="79.6" cy="141.9" r="27.6"/>
<circle cx="83.7" cy="144.3" r="1.18"/>
<circle cx="83.7" cy="144.3" r="1.13"/>
</g>
<g font-size="7.1">
<text x="203" y="198.7">A</text>
<text x="263.2" y="198.9">F</text>
</g>
<text font-size="4.9" x="219.8" y="196.7">EML2322L-A-000</text>
<g font-size="4.2">
<text x="224.2" y="154.8">NOTES:</text>
<text x="224.2" y="158.9">1. DIMS IN INCHES</text>
<text x="224.2" y="163.1">2. QTY: 1</text>
<text x="206.2" y="175.1">FINAL TOTAL ASSEMBLY - DEPOSIT</text>
</g>
<g font-size="3.5">
<text x="201.2" y="170.7">TITLE:</text>
<text x="216" y="181.4">MARK YEN</text>
<text x="202" y="190.7">SIZE</text>
<text x="210.6" y="190.6">DWG. NO.</text>
<text x="216" y="186.2">MARK YEN</text>
<text x="262.4" y="190.9">REV</text>
<text x="202.9" y="204.6">SCALE: 1:4</text>
<text x="248.1" y="204.6">SHEET 11 OF 14</text>
</g>
<g font-size="3.2">
<text x="152.7" y="185.7">TOLERANCE UNLESS NOTED</text>
<text x="145.5" y="191.5">DIMENSION</text>
<text x="168.1" y="190.5">PLACES IN DIMENSION</text>
<text x="149.4" y="194.6">TYPE</text>
<text x="169.8" y="194.6">0.0</text>
<text x="179.8" y="194.6">0.00</text>
<text x="190.7" y="194.6">0.000</text>
<text x="144.7" y="199.6">LOCATIONAL</text>
<text x="168.7" y="199.4">0.050</text>
<text x="180.2" y="199.4">0.020</text>
<text x="191.3" y="199.5">0.005</text>
<text x="146.5" y="204.6">ANGULAR</text>
<text x="170.4" y="204.2">5</text>
<text x="181.5" y="204.6">2</text>
<text x="193.1" y="204.6">0.5</text>
<text x="44.2" y="210.4">5</text>
<text x="94.6" y="210.3">4</text>
<text x="143.1" y="210.4">3</text>
<text x="193.2" y="210.3">2</text>
<text x="245.4" y="210.6">1</text>
</g>
<text font-size="3" x="14" y="213.5">SOLIDWORKS Educational Product. For Instructional Use Only.</text>
<g font-size="2.3">
<text x="200.8" y="185.7">DESIGNED</text>
<text x="201" y="180.9">DRAWN</text>
</g>
</svg>
